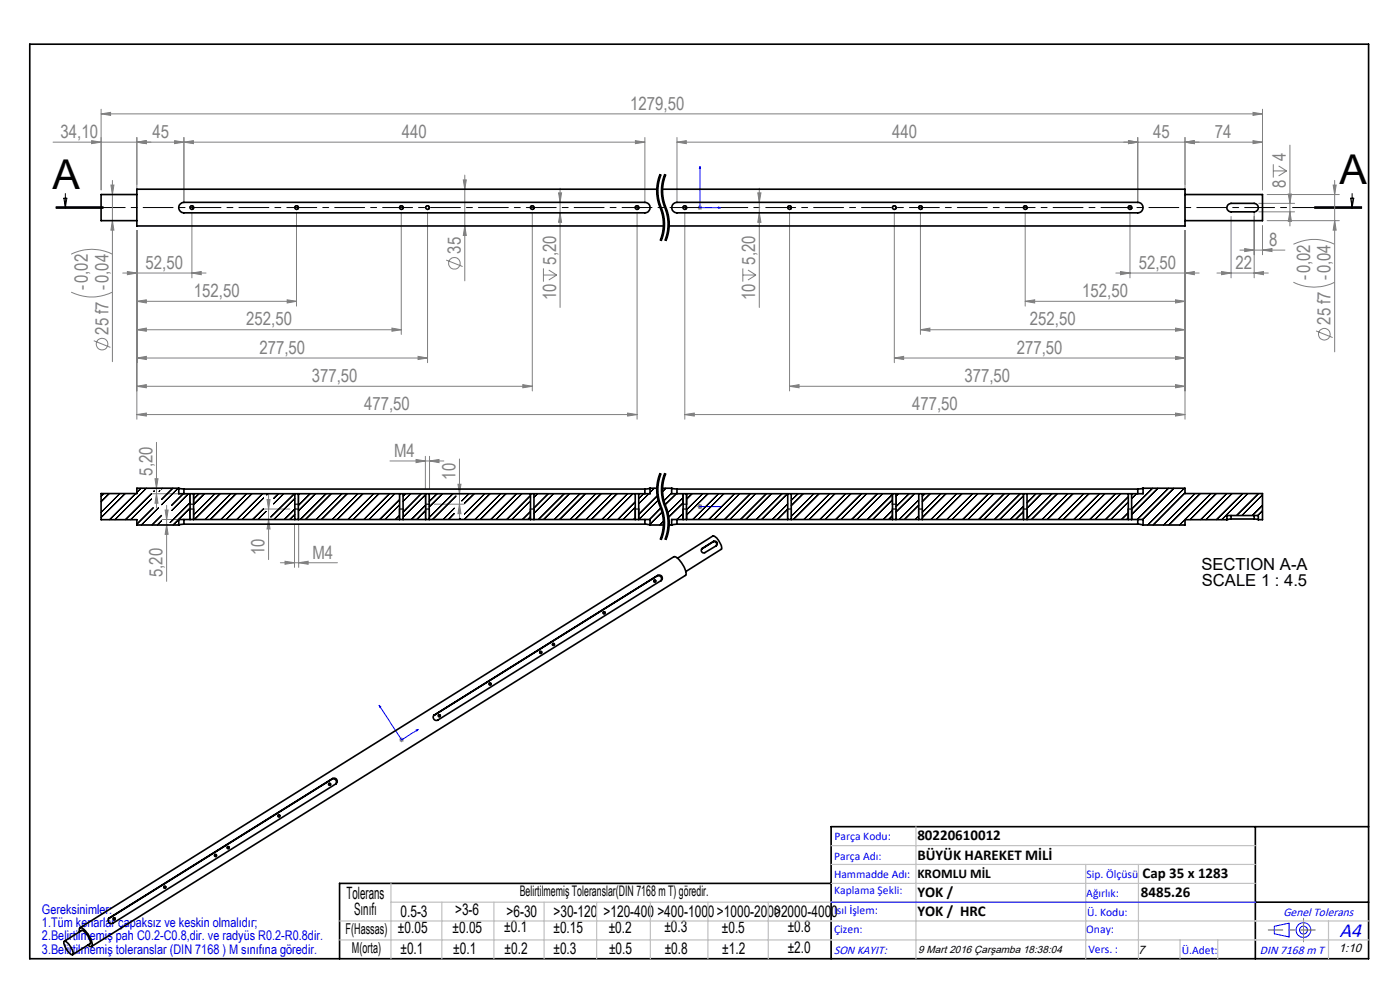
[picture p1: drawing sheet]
<svg xmlns="http://www.w3.org/2000/svg" width="297mm" height="210mm" viewBox="0 0 297 210" stroke-linecap="round" stroke-linejoin="round" font-family="sans-serif">
<g fill="none" stroke="#808080" stroke-width=".21">
<path d="M11.3 30.2h125.5M19.4 29.8l2 .4-2 .3zM21.4 24.2l2.1-.4v.7zM21.4 23.2v17.1M21.4 24.2h246.4M23.5 39.3h.7l-.4 2zM23.8 38.3v38.4M29 29.2v11.1M29 30.2l2-.4v.7zM37 29.8l2 .4-2 .3zM39 30.2l2-.4v.7zM39 29.2v13.8"/>
<path d="M98.3 38.2h.6l-.3 1.9zM98.6 37.1v22.5M118.8 39.9v25.3M134.8 29.8l2 .4-2 .3zM136.8 29.2v13.8M143.6 30.2l2-.4v.7zM143.6 30.2h124.2M143.6 29.2v13.8M161.1 39.9v25.3M239.4 29.8l2 .4-2 .3zM241.4 29.2v13.8M251.4 29.2v11.1"/>
<path d="M251.4 30.2l2-.4v.7zM265.8 23.8l2 .4-2 .3zM265.8 29.8l2 .4-2 .3zM267.8 23.2v17.1M270.1 34.8v2.9M270.1 36.3h2.8M271.3 35.2l1.6 1.1M272.9 36.3l-1.6 1M273.6 30.8v17.1M282.8 39.3h.7l-.4 2zM283.1 38.3v36.3M15.1 53.9a9.6 9.6 0 0 1 8.7 0"/>
<path d="M23.8 46.8l.4 2h-.7zM26 57.9h17.7M27 57.6l2 .3-2 .4zM29 48.9v40M40.7 57.9l2-.3v.7zM40.7 45v13.9M62.9 45v19.9M85.1 45v25.9M90.7 45v31.9M94.7 55.2l3.4 1.3M98.6 47.9l.3 2h-.6zM112.9 45v37.9"/>
<path d="M115.3 56.9v2.9M115.3 58.3h2.8M116.4 57.3l1.7 1M118.1 58.3l-1.7 1.1M118.5 40.9h.6l-.3 2zM118.8 45.1l.3 2.1h-.6zM135.1 45v43.9M145.3 45v43.9M148 44.1h1M148.1 43.7l.7 .7M148.5 43.5v1M148.8 43.7l-.7 .7"/>
<path d="M157.6 58.3h2.8M157.6 56.9v2.9M158.7 57.3l1.7 1M160.4 58.3l-1.7 1.1M160.8 40.9h.6l-.3 2zM161.1 45.1l.3 2.1h-.6zM167.5 45v37.9M189.7 45v31.9M195.3 45v25.9M217.5 45v19.9M236.7 57.9h17.7M237.7 57.6l2 .3-2 .4z"/>
<path d="M239.7 45v13.9M251.4 57.9l2-.3v.7zM251.4 48.9v40M258.2 57.9h10.9M259.2 57.6l2 .3-2 .4zM261.2 45.9v13M263 53h9.6M264.1 52.7l2 .3-2 .4zM266.1 57.9l1.9-.3v.7zM266.1 45v13.9M267.1 44.9h7.5M267.1 43.1h7.5"/>
<path d="M267.8 53l2-.3v.7zM267.8 47.8v6.2M268.8 41.3h15.3M268.8 46.8h15.3M273.3 41.2h.7l-.4 1.9zM273.6 44.9l.4 2h-.7zM274.4 59.9a9.6 9.6 0 0 0 8.7 0M274.4 51.8a9.9 9.9 0 0 1 8.7 0M283.1 46.8l.4 2h-.7zM15.1 62a9.9 9.9 0 0 0 8.7 0M19.9 72.3l3.5 1.4M29 63.9l2-.3v.7z"/>
<path d="M29 69.9l2-.3v.7zM29 75.9l2-.3v.7zM29 63.9h33.9M29 69.9h56.1M29 75.9h61.7M60.9 63.6l2 .3-2 .4zM83.1 69.6l2 .3-2 .4zM88.7 75.6l2 .3-2 .4zM189.7 75.9l2-.3v.7zM189.7 75.9h61.7M195.3 69.9l2-.3v.7zM195.3 69.9h56.1"/>
<path d="M217.5 63.9l2-.3v.7zM217.5 63.9h33.9M249.4 63.6l2 .3-2 .4zM249.4 69.6l2 .3-2 .4zM249.4 75.6l2 .3-2 .4zM279.2 70.2l3.5 1.4M29 81.9l2-.3v.7zM29 87.9l2-.3v.7zM29 81.9h83.9M29 87.9h106.1M33.2 93.8v13.9M82.7 97.8h11.5"/>
<path d="M88.3 97.5l1.9 .3-1.9 .3zM90.2 96.8v6.9M91.1 97.8l2-.3v.6zM91.1 96.8v6.9M97.5 97.4v12.6M110.9 81.6l2 .3-2 .4zM133.1 87.6l2 .3-2 .4zM145.3 87.9l2-.3v.7zM145.3 87.9h106.1M167.5 81.9l2-.3v.7zM167.5 81.9h83.9M249.4 81.6l2 .3-2 .4z"/>
<path d="M249.4 87.6l2 .3-2 .4zM32.2 104.7h7.9M32.2 103.6h4.7M32.9 101.6h.6l-.3 2zM33.2 104.7l.3 2h-.6zM34.4 110.2h5.7M34.4 111.4h2.5M35 108.2h.7l-.4 2zM35.3 111.4l.4 1.9h-.7zM35.3 107.2v16.1M56 108h5.5M56.7 106h.6l-.3 2z"/>
<path d="M57 110.2l.3 2h-.6zM57 105v13.7M59.5 119.4h12.1M60.5 119.1l2 .3-2 .3zM62.5 111.2v9.2M63.4 119.4l2-.3v.6zM63.4 111.2v9.2M92.1 104.7h6.4M92.1 107h6.4M97.2 102.7h.6l-.3 2zM97.5 107l.3 2h-.6zM148 107.4h1"/>
<path d="M148.1 107.1l.7 .7M148.5 107v1M148.8 107.1l-.7 .7M84.7 156.9h1M84.8 156.6l.7 .7M85.2 156.4v1M85.5 156.6l-.7 .7"/>
<circle cx="96.4" cy="55.9" r="1.22"/>
<circle cx="21.7" cy="73" r="1.23"/>
<circle cx="280.9" cy="70.9" r="1.23"/>
</g>
<g fill="none" stroke="#000" stroke-width=".21">
<path d="M139.4 39.1l-.1 1.4M139.7 37.8l-.3 1.3M139.7 39.2l-.1 1.3M140 36.9l-.3 .9M140.1 37a9.3 9.3 0 0 0 .2 7.4 9.2 9.2 0 0 1-.2 6.7M140.3 37l-.6 2.2M140.4 39.1l-.1 1.4M140.7 39.2l-.1 1.3M141 36.9l-.6 2.2M141.1 37a9.3 9.3 0 0 0 .2 7.4 9.2 9.2 0 0 1-.2 6.7M141.2 37.4l-.5 1.8M141.3 37l-.1 .4"/>
<path d="M11.9 44.2h10zM11.9 44h10M11.9 43.8h10M13.5 42h.7l-.3 2.1zM13.9 41.1v3M40.3 44.2a.46 .46 0 0 1 .4-.6 .46 .46 0 0 1 .4 .5 .46 .46 0 0 1-.5 .4M62.5 44.2a.46 .46 0 0 1 .4-.6 .46 .46 0 0 1 .5 .5 .46 .46 0 0 1-.6 .4M84.7 44.2a.46 .46 0 0 1 .4-.6 .46 .46 0 0 1 .5 .5 .46 .46 0 0 1-.6 .4M90.3 44.2a.45 .45 0 0 1 .4-.6 .45 .45 0 0 1 .5 .5 .45 .45 0 0 1-.6 .4M112.5 44.2a.45 .45 0 0 1 .4-.6 .45 .45 0 0 1 .5 .5 .45 .45 0 0 1-.6 .4M134.7 44.2a.45 .45 0 0 1 .4-.6 .45 .45 0 0 1 .5 .5 .45 .45 0 0 1-.6 .4M139.3 40.5l.1 1.4"/>
<path d="M139.4 41.9l.3 1.3M139.6 40.5l.1 1.3M139.7 43.2l.4 1.3a9 9 0 0 1-.1 6.5M139.7 41.8l.5 1.9M140.2 43.7l.1 .3zM140.3 40.5l.1 1.4M140.3 44l.4 1.3M140.4 41.9l.7 2.6a9 9 0 0 1-.1 6.5M140.5 50.7l-.2 .5M140.6 40.5l.1 1.3M140.7 41.8l.5 1.7M140.8 45.3l.2 2.7-.5 2.7"/>
<path d="M141.2 43.5l.5 1.8M141.5 50.7l-.2 .5M141.8 45.3l.2 2.7-.5 2.7M144.9 44.2a.45 .45 0 0 1 .3-.6 .45 .45 0 0 1 .5 .5 .45 .45 0 0 1-.5 .4M167.1 44.2a.45 .45 0 0 1 .4-.6 .45 .45 0 0 1 .5 .5 .45 .45 0 0 1-.6 .4M189.3 44.2a.45 .45 0 0 1 .4-.6 .45 .45 0 0 1 .5 .5 .45 .45 0 0 1-.6 .4M194.8 44.2a.45 .45 0 0 1 .4-.6 .45 .45 0 0 1 .5 .5 .45 .45 0 0 1-.5 .4M217.1 44.2a.45 .45 0 0 1 .4-.6 .45 .45 0 0 1 .4 .5 .45 .45 0 0 1-.5 .4M239.3 44.2a.45 .45 0 0 1 .4-.6 .45 .45 0 0 1 .5 .5 .45 .45 0 0 1-.6 .4M278.9 44h10M278.9 43.8h10M278.9 44.2h10"/>
<path d="M286.5 42h.7l-.4 2.1zM286.8 41.1v3M40.3 104.7v2.3M40.3 108v2.2M41.1 104.7v2.3M41.1 108v2.2M62.5 104.7v2.3M62.5 108v2.2M63.4 104.7v2.3M63.4 108v2.2M84.7 108v2.2M85.6 108v2.2"/>
<path d="M90.2 104.7v2.3M90.2 108v2.2M91.1 104.7v2.3M91.1 108v2.2M112.5 108v2.2M113.3 108v2.2M134.7 108v2.2M135.6 108v2.2M139.3 103.5l.1 1.8 .3 1.3M139.7 103l.1 2.7M139.7 101.2l-.4 2.2M139.7 106.6l.9 3.1"/>
<path d="M139.8 105.7l.4 1.5M139.8 100.7l-.1 .5M140 100.3l-.2 .4M140.1 100.4a9.7 9.7 0 0 0 .4 7.9 9.2 9.2 0 0 1-.4 6.2M140.2 107.2l.1 .2zM140.3 103.5l.1 2.2 1.2 4M140.3 100.4l-.6 2.6M140.3 107.4l.6 2.2M140.6 109.6l.1 1.4M140.6 112.3l-.6 2.1M140.7 103l.1 2.7M140.7 111l-.1 1.3"/>
<path d="M140.8 105.7l.4 1.3M140.8 100.7l-.5 2.7M140.9 112.4l-.6 2.2M140.9 109.6l.1 1.4M141 100.3l-.2 .4M141 111l-.1 1.4M141.1 100.4a9.7 9.7 0 0 0 .4 7.9 9.2 9.2 0 0 1-.4 6.2M141.2 107l.7 2.6M141.2 100.9l-.5 2.1M141.3 100.4l-.1 .5M141.6 109.6l.1 1.4M141.6 112.3l-.6 2.1"/>
<path d="M141.7 111l-.1 1.3M141.9 112.4l-.6 2.2M141.9 109.6l.1 1.4M142 111l-.1 1.4M144.8 104.7v2.3M144.8 108v2.2M145.7 104.7v2.3M145.7 108v2.2M167 108v2.2M167.9 108v2.2M189.3 104.7v2.3M189.3 108v2.2"/>
<path d="M190.1 104.7v2.3M190.1 108v2.2M194.8 108v2.2M195.7 108v2.2M217.1 108v2.2M217.9 108v2.2M239.3 108v2.2M240.2 108v2.2"/>
<circle cx="114.7" cy="138.4" r=".27"/>
<circle cx="117.4" cy="136.7" r=".25"/>
<circle cx="128.1" cy="130" r=".27"/>
<circle cx="138.9" cy="123.3" r=".28"/>
<circle cx="93.2" cy="151.8" r=".25"/>
<circle cx="103.9" cy="145.1" r=".28"/>
<circle cx="48.4" cy="179.8" r=".27"/>
<circle cx="59.2" cy="173.1" r=".26"/>
<circle cx="69.9" cy="166.4" r=".26"/>
<circle cx="24.2" cy="194.9" r=".27"/>
<circle cx="35" cy="188.2" r=".26"/>
<circle cx="45.7" cy="181.5" r=".26"/>
</g>
<g fill="none" stroke="#000" stroke-width=".25">
<path d="M40.3 107h.8M40.3 108h.8M62.5 107h.9M62.5 108h.9M84.7 108h.9M90.2 107h.9M90.2 108h.9M112.5 108h.8M134.7 108h.9M144.8 108h.9M144.8 107h.9M167 108h.9"/>
<path d="M189.3 107h.8M189.3 108h.8M194.8 108h.9M217.1 108h.8M239.3 108h.9"/>
</g>
<path d="M140.1 37a9.2 9.2 0 0 0 0 7M141.1 37a9.2 9.2 0 0 0 0 7M140.1 44a9.2 9.2 0 0 1 0 7.1M141.1 44a9.2 9.2 0 0 1 0 7.1M140.1 100.4a9.2 9.2 0 0 0 0 7M140.1 107.4a9.2 9.2 0 0 1 0 7.1M141.1 100.4a9.2 9.2 0 0 0 0 7M141.1 107.4a9.2 9.2 0 0 1 0 7.1" fill="none" stroke="#000" stroke-width=".21" stroke-dasharray="6.3 1.3 1.3 1.3" stroke-dashoffset="4.6" stroke-linecap="butt"/>
<g fill="none" stroke="#00f" stroke-width=".21">
<path d="M148.5 35.3l.1 .4h-.2zM148.5 35.3v8.8h4.4M152.4 43.9l.5 .2-.5 .1zM148.4 107.4h.2zM148.5 107.4h.1M148.5 107.4h4.4M152.9 107.4h-.5h.5M80.4 149.6l.4 .3-.2 .1zM80.4 149.6l4.8 7.3 3.5-2.2M88.3 154.9l.4-.2-.3 .3zM176.3 191.4h90M270.3 196.5l3.2-.7v2.9l-3.2-.6z"/>
<circle cx="276.5" cy="197.3" r="1.57"/>
<circle cx="276.5" cy="197.3" r=".83"/>
</g>
<path d="M288.9 44h-277" fill="none" stroke="#000" stroke-width=".21" stroke-dasharray="6.3 1.3 1.3 1.3" stroke-dashoffset="1.8"/>
<path d="M6.3 9.4h284v194h-284zM266.3 175.4v28M290.3 175.4h-114v28M176.3 187.4h-104.3v16M266.3 191.4h24" fill="none" stroke="#000" stroke-width=".35"/>
<path d="M279 197.3h-9.9" fill="none" stroke="#f00" stroke-width=".21" stroke-dasharray="15.2 1.3 1.3 1.3" stroke-dashoffset="12.2"/>
<path d="M276.5 197.3v2.5M276.5 197.3v-2.5" fill="none" stroke="#808080" stroke-width=".21" stroke-dasharray="15.2 1.3 1.3 1.3"/>
<g fill="none" stroke="#c0c0c0" stroke-width=".25">
<path d="M176.3 179.4h90M194.3 175.4v28M72 199.4h218.3M72 195.4h218.3M82.9 187.4v16M82.9 191.4h183.4M93.7 191.4v12M104.8 191.4v12M115.4 191.4v12M126.6 191.4v12M138 191.4v12M150.2 191.4v12"/>
<path d="M163 191.4v12M176.3 183.4h90M176.3 187.4h90M230.3 183.4v20M241.5 183.4v20M250.3 199.4v4M258.3 199.4v4M281.8 195.4v8"/>
</g>
<g fill="#00f">
<path d="M152.4 43.9l.5 .2-.5 .1zM148.5 35.3l.1 .4h-.2z"/>
<path d="M88.3 154.9l.4-.2-.3 .3zM80.4 149.6l.4 .3-.2 .1zM152.4 107.4h.5zM148.4 107.4h.2zM152.4 107.4h.5zM148.4 107.4h.2z"/>
</g>
<g fill="#808080">
<path d="M29 30.2l2-.4v.7zM19.4 29.8l2 .4-2 .3zM265.8 29.8l2 .4-2 .3zM251.4 30.2l2-.4v.7zM239.4 29.8l2 .4-2 .3zM143.6 30.2l2-.4v.7zM267.8 53l2-.3v.7zM264.1 52.7l2 .3-2 .4zM266.1 57.9l1.9-.3v.7zM259.2 57.6l2 .3-2 .4zM251.4 57.9l2-.3v.7zM237.7 57.6l2 .3-2 .4zM249.4 63.6l2 .3-2 .4zM217.5 63.9l2-.3v.7zM249.4 69.6l2 .3-2 .4zM195.3 69.9l2-.3v.7zM249.4 75.6l2 .3-2 .4zM189.7 75.9l2-.3v.7zM249.4 81.6l2 .3-2 .4zM167.5 81.9l2-.3v.7zM249.4 87.6l2 .3-2 .4zM145.3 87.9l2-.3v.7zM91.1 97.8l2-.3v.6zM88.3 97.5l1.9 .3-1.9 .3z"/>
<path d="M21.4 24.2l2.1-.4v.7zM265.8 23.8l2 .4-2 .3zM239.4 29.8l2 .4-2 .3zM251.4 30.2l2-.4v.7zM29 30.2l2-.4v.7zM37 29.8l2 .4-2 .3zM27 57.6l2 .3-2 .4zM40.7 57.9l2-.3v.7zM29 63.9l2-.3v.7zM60.9 63.6l2 .3-2 .4zM29 69.9l2-.3v.7zM83.1 69.6l2 .3-2 .4zM29 75.9l2-.3v.7zM88.7 75.6l2 .3-2 .4zM29 81.9l2-.3v.7zM110.9 81.6l2 .3-2 .4zM29 87.9l2-.3v.7zM133.1 87.6l2 .3-2 .4zM60.5 119.1l2 .3-2 .3zM63.4 119.4l2-.3v.6z"/>
<path d="M39 30.2l2-.4v.7zM134.8 29.8l2 .4-2 .3z"/>
<path d="M273.6 44.9l.4 2h-.7zM273.3 41.2h.7l-.4 1.9z"/>
<path d="M33.2 104.7l.3 2h-.6zM32.9 101.6h.6l-.3 2z"/>
<path d="M23.5 39.3h.7l-.4 2zM23.8 46.8l.4 2h-.7zM98.3 38.2h.6l-.3 1.9zM98.6 47.9l.3 2h-.6zM282.8 39.3h.7l-.4 2zM283.1 46.8l.4 2h-.7zM118.5 40.9h.6l-.3 2zM118.8 45.1l.3 2.1h-.6zM160.8 40.9h.6l-.3 2zM161.1 45.1l.3 2.1h-.6zM35 108.2h.7l-.4 2zM35.3 111.4l.4 1.9h-.7zM97.2 102.7h.6l-.3 2zM97.5 107l.3 2h-.6zM56.7 106h.6l-.3 2zM57 110.2l.3 2h-.6z"/>
</g>
<g fill="none" stroke="#000" stroke-width=".35">
<path d="M29 41.3h-7.6v5.5h7.6M38.3 43.2l.6-.3h97.9a1.11 1.11 0 0 1 1.1 1.1 1.11 1.11 0 0 1-1.1 1.1h-97.8a1.1 1.1 0 0 1-1-.7 1.1 1.1 0 0 1 .3-1.2zM139.4 40.1h-110.4v7.8h111.8M140.4 40.1h111v7.8h-109.6M142.8 43.2l.7-.3h97.9a1.11 1.11 0 0 1 1.1 1.1 1.11 1.11 0 0 1-1.1 1.1h-97.8a1.1 1.1 0 0 1-1-.6 1.1 1.1 0 0 1 .2-1.3zM251.4 41.3h16.4v5.5h-16.4M260.5 43.5l.7-.4h4.9a.9 .9 0 0 1 .9 .9 .9 .9 0 0 1-.9 .9h-4.9a.89 .89 0 0 1-.9-.5 .89 .89 0 0 1 .2-.9zM37.9 103.6l1.1 .1M37.9 103.6h-8.9v1.1h-7.6v5.5h7.6v1.2h8.9M37.9 103.6v1.1h2.4M39 111.2l-1.1 .2M39 111.2h97.8"/>
<path d="M39 103.7h97.8M39 103.7v1M39 110.2v1M40.3 104.7h.8M40.3 110.2h.8M40.3 110.2h-2.4v1.2M40.3 104.7v5.5M41.1 110.2h21.4M41.1 104.7h21.4M41.1 104.7v5.5M62.5 110.2h.8M62.5 104.7h.8"/>
<path d="M62.5 104.7v5.5M63.3 110.2h21.5M63.3 104.7h21.5M63.3 104.7v5.5M84.8 104.7h.7M84.8 110.2h.7M84.8 104.7v5.5M85.5 110.2h4.8M85.5 104.7h4.8M85.5 104.7v5.5M90.3 104.7h.8M90.3 110.2h.8"/>
<path d="M90.3 104.7v5.5M91.1 110.2h21.4M91.1 104.7h21.4M91.1 104.7v5.5M112.5 104.7h.8M112.5 110.2h.8M112.5 104.7v5.5M113.3 110.2h21.5M113.3 104.7h21.5M113.3 104.7v5.5M134.8 104.7h.7M134.8 110.2h.7"/>
<path d="M134.8 104.7v5.5M135.5 110.2h2.4v1.2M135.5 104.7v5.5M136.8 111.2l1.1 .2M136.8 103.7v1M136.8 110.2v1M137.9 103.6l-1.1 .1M137.9 111.4h2.9M137.9 103.6h1.5M137.9 103.6v1.1h-2.4M140.4 103.6h2.1M141.8 111.4h.7"/>
<path d="M142.5 103.6l1.1 .1M142.5 103.6v1.1h2.4M143.6 111.2l-1.1 .2M143.6 111.2h97.8M143.6 103.7h97.8M143.6 103.7v1M143.6 110.2v1M143.7 118.4l7.5-4.7a2.45 2.45 0 0 1 1.7 1.8l.2 .7-.1 .3-7.5 4.7M144.9 104.7h.7M144.9 110.2h.7M144.9 110.2h-2.4v1.2M144.9 104.7v5.5"/>
<path d="M145.6 110.2h21.5M145.6 104.7h21.5M145.6 104.7v5.5M148.9 116.4l2.4-1.5a.55 .55 0 0 1 .8 .1 .55 .55 0 0 1-.2 .8l-2.4 1.4a.53 .53 0 0 1-.6-.2 .53 .53 0 0 1 .1-.7zM151.3 114.9l-.1 .1a.54 .54 0 0 1 .7 .1 .54 .54 0 0 1 0 .6M167.1 104.7h.8M167.1 110.2h.8M167.1 104.7v5.5M167.9 110.2h21.4M167.9 104.7h21.4M167.9 104.7v5.5M189.3 104.7h.8"/>
<path d="M189.3 110.2h.8M189.3 104.7v5.5M190.1 110.2h4.8M190.1 104.7h4.8M190.1 104.7v5.5M194.9 104.7h.8M194.9 110.2h.8M194.9 104.7v5.5M195.7 110.2h21.4M195.7 104.7h21.4M195.7 104.7v5.5M217.1 104.7h.8"/>
<path d="M217.1 110.2h.8M217.1 104.7v5.5M217.9 110.2h21.5M217.9 104.7h21.5M217.9 104.7v5.5M239.4 104.7h.7M239.4 110.2h.7M239.4 104.7v5.5M240.1 110.2h2.4v1.2M240.1 104.7v5.5M241.4 111.2l1.1 .2M241.4 103.7v1"/>
<path d="M241.4 110.2v1M242.5 103.6l-1.1 .1M242.5 103.6h8.9v1.1h16.4v5.5h-.9M242.5 103.6v1.1h-2.4M260.3 110.2h-8.9v1.2h-8.9M260.3 110.2v-.8h6.6v.8M261.2 110.1l-.9 .1M261.2 110.1h4.9M261.2 109.4v.7M266.1 110.1l.8 .1M266.1 109.4v.7M139.5 122.1l-.2 .1a.68 .68 0 0 1 .9 .1 .68 .68 0 0 1 0 .9"/>
<path d="M92 151.8l47.5-29.7a.65 .65 0 0 1 .9 .2 .65 .65 0 0 1-.2 .9l-47.3 29.5a.68 .68 0 0 1-.8-.1 .68 .68 0 0 1-.1-.8zM70.4 165.3a.68 .68 0 0 1 .8 .1 .68 .68 0 0 1 .1 .9M70.4 165.3l-47.4 29.6 .2-.2M70.5 165.2a.67 .67 0 0 1 .9 .2 .67 .67 0 0 1-.2 .9l-47.3 29.6a.68 .68 0 0 1-.9-.3 .68 .68 0 0 1 .2-.9M70.5 165.2l-47.3 29.5M70.5 165.2l-.1 .1M13.6 199.7a.89 .89 0 0 1 1 .6l.5 .7a1.25 1.25 0 0 1 .2 1.5 3.3 3.3 0 0 1-1.7-2.8zM13.7 199.7l3.6-2.3a3.1 3.1 0 0 1 1.8 2.8l-3.7 2.3M16.9 197.7a.47 .47 0 0 1-.1-.7 .47 .47 0 0 1 .6-.1 5.3 5.3 0 0 1 2.1 3.8v.1M17 196.8l125.9-78.7a1.9 1.9 0 0 1 1.6 1.2l.7 1.1a1.79 1.79 0 0 1 .2 1.7l-126 78.7M18.7 200.5l.4 .3h.4"/>
<circle cx="40.7" cy="44" r=".37"/>
<circle cx="62.9" cy="44" r=".37"/>
<circle cx="85.1" cy="44" r=".37"/>
<circle cx="90.7" cy="44" r=".37"/>
<circle cx="112.9" cy="44" r=".37"/>
<circle cx="135.1" cy="44" r=".37"/>
<circle cx="145.3" cy="44" r=".38"/>
<circle cx="167.5" cy="44" r=".37"/>
<circle cx="189.7" cy="44" r=".37"/>
<circle cx="195.3" cy="44" r=".37"/>
<circle cx="217.5" cy="44" r=".37"/>
<circle cx="239.7" cy="44" r=".38"/>
<circle cx="114.7" cy="138.4" r=".23"/>
<circle cx="117.4" cy="136.7" r=".21"/>
<circle cx="128.2" cy="130" r=".22"/>
<circle cx="138.9" cy="123.3" r=".21"/>
<circle cx="93.2" cy="151.8" r=".22"/>
<circle cx="104" cy="145.1" r=".21"/>
<circle cx="48.4" cy="179.8" r=".22"/>
<circle cx="59.2" cy="173.1" r=".21"/>
<circle cx="69.9" cy="166.4" r=".22"/>
<circle cx="24.2" cy="194.9" r=".22"/>
<circle cx="34.9" cy="188.2" r=".22"/>
<circle cx="45.7" cy="181.5" r=".21"/>
</g>
<g fill="none" stroke="#000" stroke-width=".21">
<path d="M22 104.7l-.6 .6M23.2 104.7l-1.8 1.7M25.4 104.7l-4 4M26.6 104.7l-5.2 5.1M28.8 104.7l-5.6 5.5M29.9 103.6l-.9 .8M31 103.6l-6.6 6.6M32.1 104.7l-5.5 5.5M32.1 105.9l-4.4 4.3M32.5 107.7l-3.5 3.5M32.7 104.1l-.1 .1M33.6 107.7l-3.6 3.7"/>
<path d="M33.9 104.1l-.1 .1M34.3 109.3l-2.1 2.1M34.3 110.4l-.9 1M34.4 103.6l-.1 .1M36.3 110.7l-.2 .1M36.7 103.6l-2.4 2.3M37.8 103.6l-3.5 3.5M38.9 104.7l-2.5 2.5M40 104.7l-3.6 3.6M40.3 110l-.2 .2M40.3 107.8l-3.6 3.6M40.3 106.6l-3.9 3.9"/>
<path d="M42.2 104.7l-1.1 1.2M43.4 104.7l-2.3 2.3M45.6 104.7l-4.5 4.5M46.7 104.7l-5.5 5.5M49 104.7l-5.5 5.5M50.1 104.7l-5.5 5.5M52.3 104.7l-5.5 5.5M53.4 104.7l-5.4 5.5M55.7 104.7l-5.5 5.5M55.9 107.9l-2.3 2.3M55.9 105.6l-4.5 4.6M56.4 108.5l-1.7 1.7"/>
<path d="M56.8 104.7l-.2 .3M59.1 104.7l-1.1 1.1M60.2 104.7l-2.2 2.2M62.4 104.7l-4.9 5M62.5 108l-2.2 2.2M62.5 109.1l-1 1.1M62.5 105.7l-4.4 4.5M63.6 104.7l-.3 .3M65.8 104.7l-2.5 2.5M66.9 104.7l-3.6 3.7M69.2 104.7l-5.5 5.5M70.3 104.7l-5.5 5.5"/>
<path d="M72.5 104.7l-5.4 5.5M73.7 104.7l-5.5 5.5M75.9 104.7l-5.5 5.5M77 104.7l-5.5 5.5M79.3 104.7l-5.5 5.5M80.4 104.7l-5.5 5.5M82.6 104.7l-5.4 5.5M83.7 104.7l-5.4 5.5M84.8 106l-4.3 4.2M84.8 107.1l-3.1 3.1M84.8 109.3l-.9 .9M86 104.7l-.5 .5"/>
<path d="M87.1 104.7l-1.6 1.7M89.4 104.7l-3.9 3.9M90.3 107.1l-3 3.1M90.3 104.9l-4.8 4.8M90.3 108.3l-1.9 1.9M92.7 104.7l-1.6 1.7M93.9 104.7l-2.8 2.8M96.1 104.7l-5 5.1M96.4 107.8l-2.4 2.4M96.4 108.9l-1.3 1.3M96.7 105.2l-4.9 5M97.6 110l-.2 .2"/>
<path d="M99.5 104.7l-1.5 1.5M100.6 104.7l-2.1 2.1M102.8 104.7l-4.3 4.3M104 104.7l-5.5 5.5M106.2 104.7l-5.4 5.5M107.4 104.7l-5.5 5.5M109.6 104.7l-5.5 5.5M110.7 104.7l-5.5 5.5M112.5 108.5l-1.7 1.7M112.5 106.2l-3.9 4M112.5 105.1l-5 5.1M112.5 109.6l-.5 .6"/>
<path d="M114.1 104.7l-.8 .8M116.3 104.7l-3 3.1M117.4 104.7l-4.1 4.2M119.7 104.7l-5.5 5.5M120.8 104.7l-5.5 5.5M123 104.7l-5.4 5.5M124.2 104.7l-5.5 5.5M126.4 104.7l-5.5 5.5M127.5 104.7l-5.4 5.5M129.8 104.7l-5.5 5.5M130.9 104.7l-5.5 5.5M133.1 104.7l-5.4 5.5"/>
<path d="M134.3 104.7l-5.5 5.5M134.8 109.8l-.4 .4M134.8 106.5l-3.7 3.7M134.8 107.6l-2.6 2.6M136.5 104.7l-1 1.1M137.7 104.7l-2.2 2.1M138.8 103.6l-.9 .8M139.5 105.1l-4 4M139.7 106.1l-4.2 4.1M140.2 107.7l-2.4 2.5M140.5 108.6l-2.6 2.6M140.8 110.5l-.8 .9"/>
<path d="M141.3 103.6l-.9 .8M142.5 104.6l-1.7 1.7M142.5 111.3v.1M143.5 104.7l-2.5 2.5M144.9 105.5l-3.3 3.4M144.9 108.9l-1.3 1.3M144.9 106.7l-3.2 3.1M144.9 110l-.2 .2M145.7 104.7l-.1 .1M146.8 104.7l-1.2 1.2M149.1 104.7l-3.5 3.5M150.2 104.7l-4.6 4.6"/>
<path d="M152.4 104.7l-5.4 5.5M153.6 104.7l-5.5 5.5M155.8 104.7l-5.4 5.5M156.9 104.7l-5.4 5.5M159.2 104.7l-5.5 5.5M160.3 104.7l-5.5 5.5M162.6 104.7l-5.5 5.5M163.7 104.7l-5.5 5.5M165.9 104.7l-5.5 5.5M167 104.7l-5.4 5.5M167.1 108l-2.2 2.2M167.1 106.9l-3.3 3.3"/>
<path d="M169.3 104.7l-1.4 1.4M170.4 104.7l-2.5 2.6M172.6 104.7l-4.7 4.8M173.8 104.7l-5.5 5.5M176 104.7l-5.5 5.5M177.1 104.7l-5.4 5.5M179.4 104.7l-5.5 5.5M180.5 104.7l-5.5 5.5M182.7 104.7l-5.4 5.5M183.9 104.7l-5.5 5.5M186.1 104.7l-5.4 5.5M187.3 104.7l-5.5 5.5"/>
<path d="M189.3 106l-4.2 4.2M189.3 104.9l-5.3 5.3M189.3 108.2l-1.9 2M189.3 109.4l-.8 .8M190.6 104.7l-.5 .6M192.9 104.7l-2.8 2.8M194 104.7l-3.9 3.9M194.9 106l-4.2 4.2M194.9 109.4l-.8 .8M194.9 107.2l-3 3M196.2 104.7l-.5 .6M197.3 104.7l-1.6 1.7"/>
<path d="M199.6 104.7l-3.9 4M200.7 104.7l-5 5.1M203 104.7l-5.5 5.5M204.1 104.7l-5.5 5.5M206.3 104.7l-5.4 5.5M207.4 104.7l-5.4 5.5M209.7 104.7l-5.5 5.5M210.8 104.7l-5.4 5.5M213 104.7l-5.4 5.5M214.2 104.7l-5.5 5.5M216.4 104.7l-5.4 5.5M217.1 107.4l-2.8 2.8"/>
<path d="M217.1 105.2l-5 5M217.1 108.5l-1.7 1.7M219.8 104.7l-1.9 2M220.9 104.7l-3 3.1M223.2 104.7l-5.3 5.3M224.3 104.7l-5.5 5.5M226.5 104.7l-5.4 5.5M227.6 104.7l-5.4 5.5M229.9 104.7l-5.5 5.5M231 104.7l-5.4 5.5M233.3 104.7l-5.5 5.5M234.4 104.7l-5.5 5.5"/>
<path d="M236.6 104.7l-5.4 5.5M237.8 104.7l-5.5 5.5M239.4 105.4l-4.9 4.8M239.4 108.8l-1.5 1.4M239.4 106.5l-3.7 3.7M239.4 109.9l-.4 .3M241.1 104.7l-1 1.1M244.5 103.6l-4.4 4.4M245.6 103.6l-5.5 5.5M247.9 103.6l-6.6 6.6M249 103.6l-6.6 6.6M251.2 103.6l-7.7 7.8"/>
<path d="M251.4 104.6l-6.8 6.8M251.4 111.3v.1M253.5 104.7l-6.7 6.7M254.6 104.7l-6.6 6.7M256.9 104.7l-6.7 6.7M258 104.7l-5.6 5.5M260.2 104.7l-5.5 5.5M261.4 104.7l-5.6 5.5M263.6 104.7l-5.5 5.5M264.7 104.7l-5.5 5.5M267 104.7l-4.7 4.7M267.8 107.2l-2.1 2.2"/>
<path d="M267.8 105l-4.3 4.4M267.8 108.3l-1 1.1"/>
</g>
<g font-size="8.7">
<text x="11.1" y="40.2">A</text>
<text x="284.1" y="39.1">A</text>
</g>
<text font-size="4.4" fill="#00f" x="284.2" y="198.7">A4</text>
<g font-size="3.9" fill="#808080">
<text x="133.7" y="23.3">1279,50</text>
<text x="12.8" y="29.3">34,10</text>
<text x="32.3" y="29.3">45</text>
<text x="85.2" y="29.3">440</text>
<text x="189.2" y="29.3">440</text>
<text x="244.7" y="29.3">45</text>
<text x="257.7" y="29.3">74</text>
<text x="272.8" y="34.1" transform="rotate(-90 272.8 34.1)">4</text>
<text x="272.8" y="39.8" transform="rotate(-90 272.8 39.8)">8</text>
<text x="97.7" y="53.8" transform="rotate(-90 97.7 53.8)">35</text>
<text x="269.3" y="52.2">8</text>
<text x="30.9" y="57">52,50</text>
<text x="118" y="56.2" transform="rotate(-90 118 56.2)">5,20</text>
<text x="160.2" y="56.2" transform="rotate(-90 160.2 56.2)">5,20</text>
<text x="241.6" y="57">52,50</text>
<text x="262.1" y="57">22</text>
<text x="277.9" y="59.4" transform="rotate(-90 277.9 59.4)">-0,02</text>
<text x="18.6" y="61.5" transform="rotate(-90 18.6 61.5)">-0,02</text>
<text x="41.1" y="63">152,50</text>
<text x="118" y="63.6" transform="rotate(-90 118 63.6)">10</text>
<text x="160.2" y="63.6" transform="rotate(-90 160.2 63.6)">10</text>
<text x="229.6" y="63">152,50</text>
<text x="23" y="71" transform="rotate(-90 23 71)">25 f7 -0,04</text>
<text x="52.2" y="69">252,50</text>
<text x="218.5" y="69">252,50</text>
<text x="282.3" y="68.9" transform="rotate(-90 282.3 68.9)">25 f7 -0,04</text>
<text x="55" y="75">277,50</text>
<text x="215.7" y="75">277,50</text>
<text x="66.1" y="81">377,50</text>
<text x="204.6" y="81">377,50</text>
<text x="77.2" y="87">477,50</text>
<text x="193.5" y="87">477,50</text>
<text x="32.4" y="100.9" transform="rotate(-90 32.4 100.9)">5,20</text>
<text x="83.6" y="96.9">M4</text>
<text x="96.6" y="101.8" transform="rotate(-90 96.6 101.8)">10</text>
<text x="56.1" y="117.8" transform="rotate(-90 56.1 117.8)">10</text>
<text x="66.3" y="118.5">M4</text>
<text x="34.5" y="122.4" transform="rotate(-90 34.5 122.4)">5,20</text>
</g>
<g font-size="3.6">
<text x="73.5" y="190.7">Tolerans</text>
<text x="75.1" y="194.1">Sınıfı</text>
</g>
<g font-size="3.5">
<text x="254.9" y="120.9">SECTION A-A</text>
<text x="255" y="124.4">SCALE 1 : 4.5</text>
</g>
<g font-size="3.4">
<text x="84.4" y="198">±0.05</text>
<text x="85" y="194.4">0.5-3</text>
<text x="96" y="197.8">±0.05</text>
<text x="96.5" y="194.2">&gt;3-6</text>
<text x="107" y="197.8">±0.1</text>
<text x="107.5" y="194.5">&gt;6-30</text>
<text x="117.4" y="194.5">&gt;30-120</text>
<text x="117.4" y="197.9">±0.15</text>
<text x="128" y="194.5">&gt;120-400</text>
<text x="129.1" y="197.8">±0.2</text>
<text x="139.5" y="194.5">&gt;400-1000&gt;1000-2000&gt;2000-4000</text>
<text x="140.9" y="197.8">±0.3</text>
<text x="153.1" y="197.8">±0.5</text>
<text x="167.1" y="197.7">±0.8</text>
<text x="85" y="202.3">±0.1</text>
<text x="96.2" y="202.3">±0.1</text>
<text x="107" y="202.3">±0.2</text>
<text x="117.4" y="202.4">±0.3</text>
<text x="129.2" y="202.3">±0.5</text>
<text x="141" y="202.3">±0.8</text>
<text x="153.2" y="202.3">±1.2</text>
<text x="167.1" y="202.2">±2.0</text>
</g>
<g font-size="3.2">
<text x="194.6" y="178.2">80220610012</text>
<text x="194.6" y="182.4">BÜYÜK HAREKET MİLİ</text>
<text x="194.6" y="190.2">YOK /</text>
<text x="242" y="190.2">8485.26</text>
<text x="242.4" y="186.2">Cap 35 x 1283</text>
<text x="194.6" y="194.3">YOK / HRC</text>
<text x="73.3" y="198.1">F(Hassas)</text>
<text x="74.7" y="202.2">M(orta)</text>
</g>
<text font-size="3.1" x="110.3" y="190.1">Belirtilmemiş Toleranslar(DIN 7168 m T) göredir.</text>
<text font-size="2.8" x="194.6" y="186.2">KROMLU MİL</text>
<g font-size="2.8" fill="#0000e8">
<text x="8.9" y="193.8">Gereksinimler:</text>
<text x="8.9" y="196.6">1.Tüm kenarlar çapaksız ve keskin olmalıdır;</text>
<text x="8.9" y="199.5">2.Belirtilmemiş pah C0.2-C0.8,dir. ve radyüs R0.2-R0.8dir.</text>
<text x="8.9" y="202.3">3.Belirtilmemiş toleranslar (DIN 7168 ) M sınıfına göredir.</text>
</g>
<g font-size="2.6" fill="#00f">
<text x="272.3" y="194.3">Genel Tolerans</text>
<text x="176.9" y="202.3">SON KAYIT:</text>
<text x="267.3" y="202.4">DIN 7168 m T</text>
</g>
<g font-size="2.6">
<text x="241.4" y="202.3">7</text>
<text x="284" y="202">1:10</text>
</g>
<g font-size="2.5" fill="#00f">
<text x="177" y="178.2">Parça Kodu:</text>
<text x="177" y="182.4">Parça Adı:</text>
<text x="176.9" y="186.2">Hammadde Adı:</text>
<text x="177" y="189.7">Kaplama Şekli:</text>
<text x="230.5" y="190.2">Ağırlık:</text>
<text x="230.5" y="186.2">Sip. Ölçüsü</text>
<text x="176.9" y="193.9">Isıl İşlem:</text>
<text x="177" y="197.8">Çizen:</text>
<text x="230.4" y="197.8">Onay:</text>
<text x="230.6" y="194.3">Ü. Kodu:</text>
<text x="230.9" y="202.1">Vers. :</text>
<text x="250.7" y="202.4">Ü.Adet:</text>
</g>
<text font-size="2.2" x="194.8" y="202.1">9 Mart 2016 Çarşamba 18:38:04</text>
</svg>
